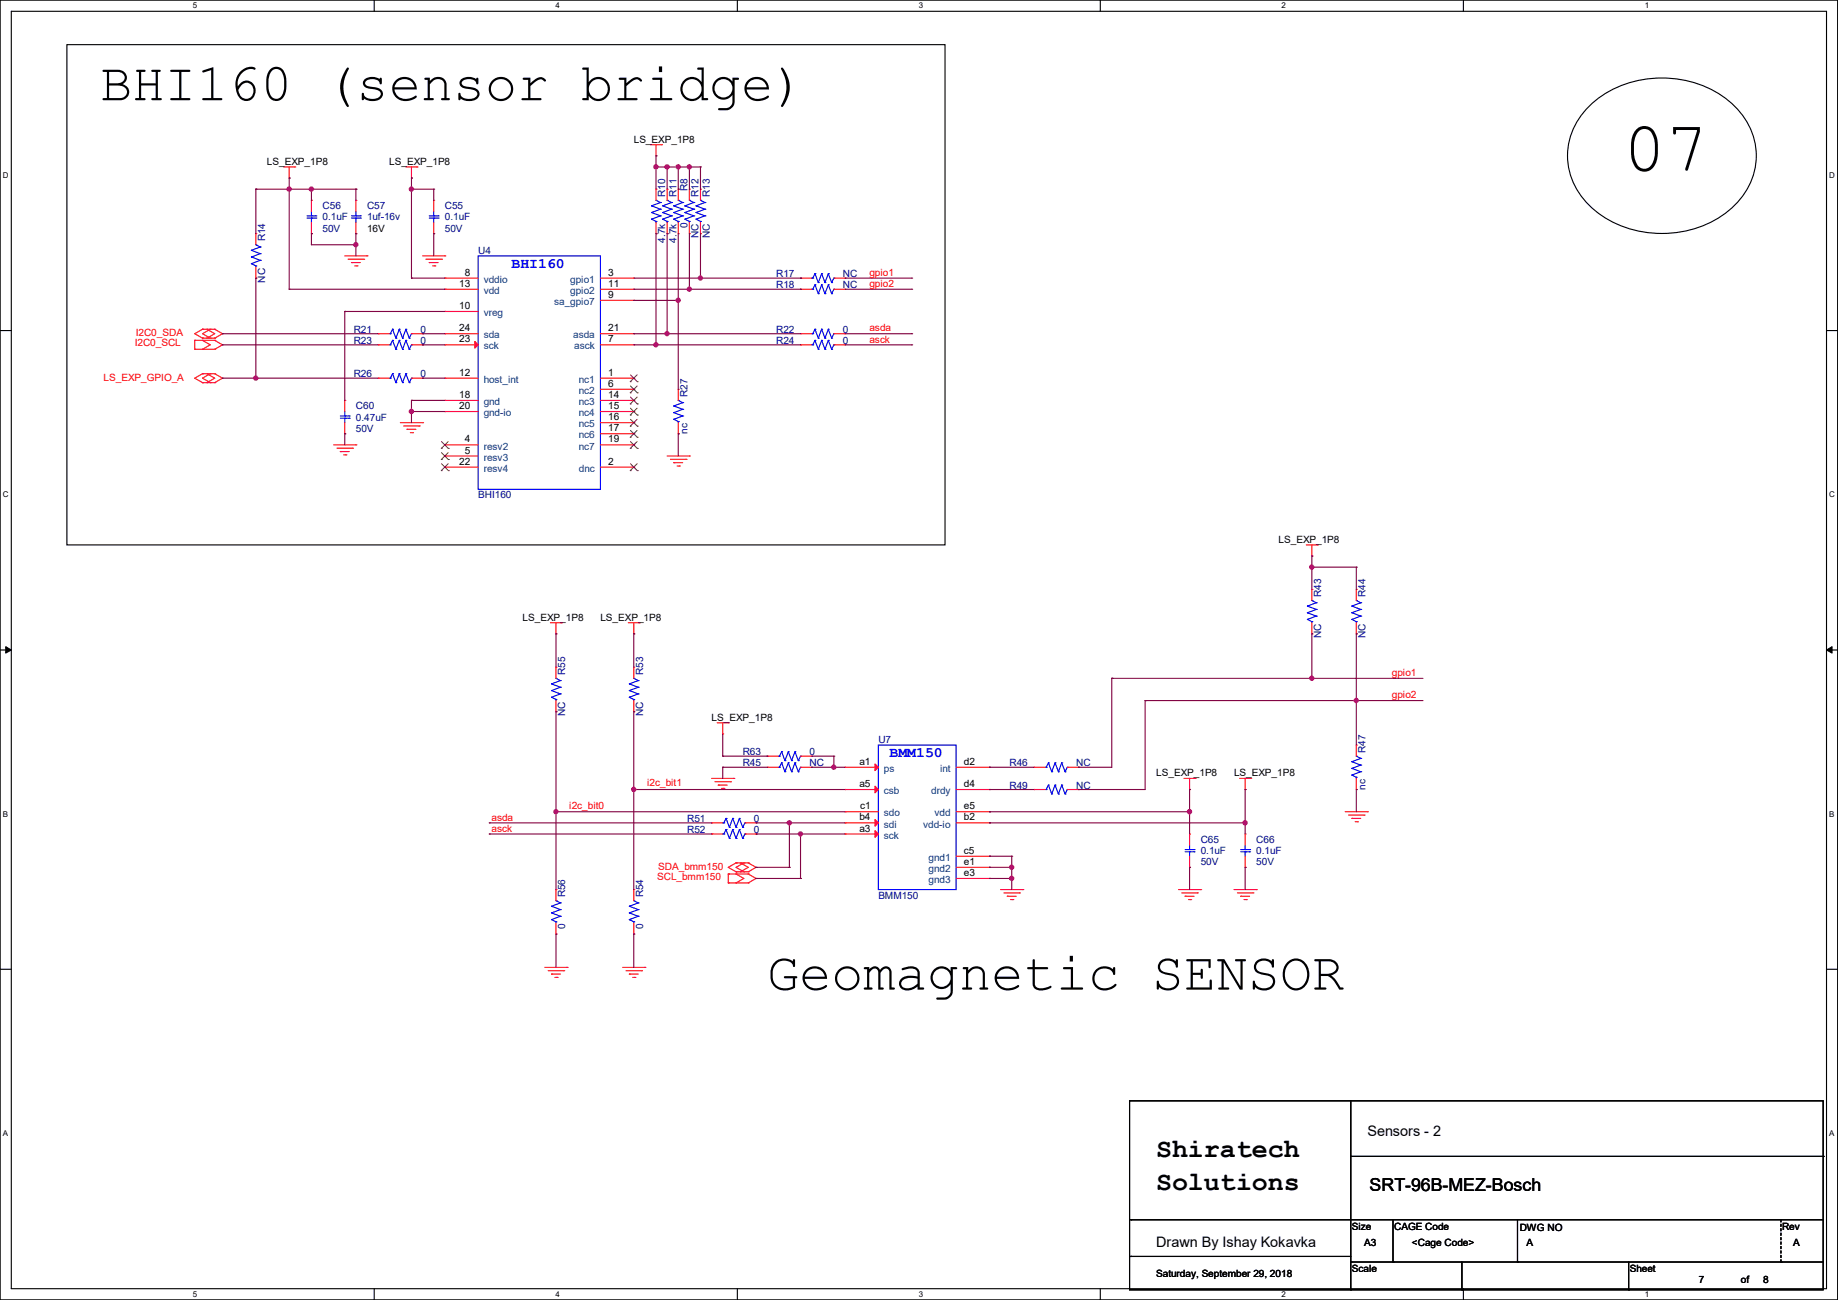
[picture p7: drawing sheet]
<svg xmlns="http://www.w3.org/2000/svg" width="420mm" height="297mm" viewBox="0 0 420 297" stroke-linecap="round" stroke-linejoin="round" font-family="sans-serif">
<path d="M0 0h419.9v297h-419.9zM2.6 2.6h414.8v291.8h-414.8z" fill="none" stroke="#000" stroke-width=".25"/>
<g fill="#fff">
<path d="M44 .3h1v2h-1z"/>
<path d="M44 294.7h1v2h-1z"/>
</g>
<path d="M85.5 0v2.6M85.5 294.4v2.6" fill="none" stroke="#000" stroke-width=".25"/>
<g fill="#fff">
<path d="M127 .3h.9v2h-.9z"/>
<path d="M127 294.7h.9v2h-.9z"/>
</g>
<path d="M168.5 0v2.6M168.5 294.4v2.6" fill="none" stroke="#000" stroke-width=".25"/>
<g fill="#fff">
<path d="M209.9 .3h1v2h-1z"/>
<path d="M209.9 294.7h1v2h-1z"/>
</g>
<path d="M251.4 0v2.6M251.4 294.4v2.6" fill="none" stroke="#000" stroke-width=".25"/>
<g fill="#fff">
<path d="M292.9 .3h.9v2h-.9z"/>
<path d="M292.9 294.7h.9v2h-.9z"/>
</g>
<path d="M334.4 0v2.6M334.4 294.4v2.6" fill="none" stroke="#000" stroke-width=".25"/>
<g fill="#fff">
<path d="M375.8 .3h1v2h-1z"/>
<path d="M375.8 294.7h1v2h-1z"/>
<path d="M.7 39h1.2v2h-1.2z"/>
<path d="M418 39h1.3v2h-1.3z"/>
<path d="M.7 112h1.2v2h-1.2z"/>
<path d="M418 112h1.3v2h-1.3z"/>
</g>
<path d="M0 75.5h2.6M417.4 75.5h2.5" fill="none" stroke="#000" stroke-width=".25"/>
<g fill="#fff">
<path d="M.7 185h1.2v1.9h-1.2z"/>
<path d="M418 185h1.2v1.9h-1.2z"/>
</g>
<path d="M0 148.5h2.6M417.4 148.5h2.5" fill="none" stroke="#000" stroke-width=".25"/>
<path d="M1.3 147.7l1.3 .8-1.3 .7zM417.4 148.5l1.2-.8v1.5z" fill="#000" stroke="#000" stroke-width=".23"/>
<g fill="#fff">
<path d="M.7 257.9h1.2v2h-1.2z"/>
<path d="M418 257.9h1.2v2h-1.2z"/>
</g>
<g fill="none" stroke="#000" stroke-width=".25">
<path d="M15.3 10.2h200.6v114.3h-200.6zM363.3 24.1a24.7 24.7 0 0 1 32.9 0 15.5 15.5 0 0 1-1.2 24 24.8 24.8 0 0 1-31.7-1.1 15.4 15.4 0 0 1 0-22.9zM0 221.4h2.6M417.4 221.4h2.5M258.1 251.5h158.5v43.2h-158.5zM308.7 251.5v43.2M258.4 278.7h.1M258.4 278.7h158.2M308.7 264.2h107.9M318.3 278.7v9.6M346.8 278.7v9.6M416.6 264.2h.1"/>
<path d="M258.4 287.1h.1M258.4 287.1h50.3M308.7 288.3h.1M308.7 294.7h.1M308.7 288.3h107.9M318.3 288.3h.1M334.1 294.7h.1M334.1 288.3v6.4M346.8 288.3h.1M372.2 294.7h.1M372.2 288.3v6.4"/>
</g>
<g fill="none" stroke="#f00" stroke-width=".25">
<path d="M64.8 38.1h2.6M66.1 38.1v2.6M67.4 38.1h.1M92.8 38.1h2.5M94 38.1v2.6M95.3 38.1h.1M148.6 33.1h2.6M149.9 35.6h.1M149.9 33.1v2.5M151.2 33.1h.1M58.5 53.4h.1M58.5 53.4v2.5"/>
<path d="M66.1 40.7h.1M71.2 45.8h.1M71.2 53.4h.1M71.2 45.8v2.5M71.2 50.8v2.6M78.8 58.5h5.1M79.5 59.2h3.6M80.3 60h.1M80.3 60h2M81.3 45.8h.1M81.3 53.4h.1M81.3 45.8v2.5"/>
<path d="M81.3 50.8v2.6M83.1 59.2h.1M83.9 58.5h.1M94 40.7h.1M96.6 58.5h5M97.3 59.2h3.6M98.1 60h.1M98.1 60h2M99.1 45.8h.1M99.1 53.4h.1M99.1 45.8v2.5M99.1 50.8v2.6"/>
<path d="M100.9 59.2h.1M101.6 58.5h.1M149.9 43.2h.1M149.9 53.4h.1M149.9 43.2v2.6M149.9 50.8v2.6M152.4 43.2h.1M152.4 53.4h.1M152.4 43.2v2.6M152.4 50.8v2.6M155 43.2h.1M155 53.4h.1"/>
<path d="M155 43.2v2.6M155 50.8v2.6M157.5 43.2h.1M157.5 53.4h.1M157.5 43.2v2.6M157.5 50.8v2.6M160.1 43.2h.1M160.1 53.4h.1M160.1 43.2v2.6M160.1 50.8v2.6M44.5 77.8h.1M44.5 79.8h.1"/>
<path d="M44.5 77.8v2M44.5 77.8h4.6M44.5 79.8h4.6M46.3 75.2h.1M46.3 77.3h.1M46.3 77.8h.1M46.3 79.8h.1M46.3 75.2h2.8M46.3 77.3h2.8M46.3 75.2l-1.8 1 1.8 1.1M46.3 77.8l1.7 1-1.7 1M47.3 75.2h.1"/>
<path d="M47.3 77.3h.1M47.3 75.2l1.8 1-1.8 1.1M48 75.2h.1M48 77.3h.1M48 75.2l-1.7 1 1.7 1.1M49.1 75.2h.1M49.1 77.3h.1M49.1 77.8h.1M49.1 79.8h.1M49.1 75.2l1.7 1-1.7 1.1M49.1 77.8l1.7 1-1.7 1M58.5 63.5h.1"/>
<path d="M58.5 61v2.5M81.1 60.7h.5M81.6 60.7h.1M86.4 76.2h.1M86.4 78.8h.1M86.4 76.2h2.5M86.4 78.8h2.5M94 76.2h2.6M94 78.8h2.6M96.6 76.2h.1M96.6 78.8h.1M98.8 60.7h.6"/>
<path d="M99.4 60.7h.1M101.6 63.5h.1M101.6 71.2h.1M101.6 66.1h.1M101.6 78.8h.1M101.6 76.2h.1M101.6 63.5h7.7M101.6 76.2h7.7M101.6 78.8h7.7M101.6 66.1h7.7M101.6 71.2h7.7M137.2 63.5h7.6"/>
<path d="M137.2 76.2h7.6M137.2 78.8h7.6M137.2 66.1h7.6M137.2 68.6h7.6M144.8 63.5h.1M144.8 78.8h.1M144.8 68.6h.1M144.8 66.1h.1M144.8 76.2h.1M182.9 63.5h.1M182.9 78.8h.1M182.9 66.1h.1"/>
<path d="M182.9 76.2h.1M182.9 63.5h2.6M182.9 76.2h2.6M182.9 78.8h2.6M182.9 66.1h2.6M190.5 63.5h2.6M190.5 76.2h2.6M190.5 78.8h2.6M190.5 66.1h2.6M193.1 63.5h.1M193.1 78.8h.1M193.1 66.1h.1"/>
<path d="M193.1 76.2h.1M46.3 85.4h.1M46.3 87.4h.1M46.3 85.4h2.8M46.3 87.4h2.8M46.3 85.4l-1.8 1 1.8 1M47.3 85.4h.1M47.3 87.4h.1M47.3 85.4l1.8 1-1.8 1M48 85.4h.1M48 87.4h.1M48 85.4l-1.7 1 1.7 1"/>
<path d="M49.1 85.4h.1M49.1 87.4h.1M49.1 85.4l1.7 1-1.7 1M78.8 91.5h.1M78.8 99.1h.1M78.8 91.5v2.5M78.8 96.6v2.5M86.4 86.4h.1M86.4 86.4h2.5M91.5 96.6h5.1M92.2 97.3h3.6M93 98.1h.1"/>
<path d="M93 98.1h2M93.8 98.8h.5M94 86.4h2.6M94.3 98.8h.1M95.8 97.3h.1M96.6 96.6h.1M96.6 86.4h.1M101.6 86.4h.1M101.6 91.5h.1M101.6 94h.1M101.6 86.4h7.7M101.6 91.5h7.7"/>
<path d="M101.6 94h7.7M137.2 96.6h7.6M137.2 86.4h7.6M137.2 88.9h7.6M137.2 91.5h7.6M137.2 94h7.6M137.2 99.1h7.6M144.8 86.4h.1M144.8 88.9h.1M144.8 91.5h.1M144.8 94h.1M144.8 96.6h.1"/>
<path d="M144.8 99.1h.1M155 88.9h.1M155 99.1h.1M155 88.9v2.6M155 96.6v2.5M76.2 101.6h5.1M77 102.4h3.6M77.8 103.2h.1M77.8 103.2h2M78.5 103.9h.5M79 103.9h.1M80.6 102.4h.1"/>
<path d="M81.3 101.6h.1M101.6 101.6h.1M101.6 104.2h.1M101.6 106.7h.1M101.6 101.6h7.7M101.6 104.2h7.7M101.6 106.7h7.7M137.2 101.6h7.6M137.2 106.7h7.6M144.8 106.7h.1M144.8 101.6h.1M152.4 104.2h5.1"/>
<path d="M153.2 104.9h3.6M154 105.7h.1M154 105.7h2M154.7 106.5h.5M155.2 106.5h.1M156.8 104.9h.1M157.5 104.2h.1M298.5 124.5h2.5M299.8 127h.1M299.8 134.7h.1M299.8 124.5v2.5M299.8 134.7v2.5"/>
<path d="M301 124.5h.1M309.9 134.7h.1M309.9 134.7v2.5M125.8 142.3h2.5M127 144.8h.1M127 152.4h.1M127 142.3v2.5M127 152.4v2.6M128.3 142.3h.1M143.6 142.3h2.5M144.8 144.8h.1M144.8 152.4h.1"/>
<path d="M144.8 142.3v2.5M144.8 152.4v2.6M146.1 142.3h.1M299.8 144.8h.1M299.8 142.3v2.5M309.9 144.8h.1M309.9 142.3v2.5M127 162.6h.1M127 160.1v2.5M144.8 162.6h.1M144.8 160.1v2.5M162.6 177.8h5.1"/>
<path d="M163.4 178.6h3.5M163.9 165.1h2.5M164.1 179.4h.1M164.1 179.4h2.1M165.1 167.7h.1M165.1 165.1v2.6M166.4 165.1h.1M166.9 178.6h.1M167.7 177.8h.1M175.3 172.8h.1M175.3 175.3h.1M175.3 175.3h2.5"/>
<path d="M175.3 172.8h2.5M182.9 175.3h2.6M182.9 172.8h2.6M185.5 172.8h.1M185.5 175.3h.1M193.1 175.3h.1M193.1 175.3h7.6M218.5 175.3h7.6M226.1 175.3h.1M236.3 175.3h.1M236.3 175.3h2.5M243.9 175.3h2.5"/>
<path d="M246.4 175.3h.1M270.6 177.8h2.5M271.8 177.8v2.6M273.1 177.8h.1M283.3 177.8h2.5M284.5 177.8v2.6M285.8 177.8h.1M309.9 170.2h.1M309.9 170.2v2.6M309.9 177.8v2.6M162.6 190.5h.1M162.6 188h.1"/>
<path d="M162.6 188h2.5M162.6 190.5h2.5M164.9 180.1h.5M165.4 180.1h.1M166.4 199.7h.1M166.4 199.7v2M166.4 199.7h4.6M168.2 197.1h.1M168.2 199.2h.1M168.2 199.7h.1M168.2 197.1h2.8M168.2 199.2h2.8"/>
<path d="M168.2 197.1l-1.8 1.1 1.8 1M168.2 199.7l1.8 1-1.8 1M169.2 197.1h.1M169.2 199.2h.1M169.2 197.1l1.8 1.1-1.8 1M170 197.1h.1M170 199.2h.1M170 197.1l-1.8 1.1 1.8 1M170.2 188h2.6M170.2 190.5h2.6M171 197.1h.1M171 199.2h.1"/>
<path d="M171 199.7h.1M171 197.1l1.8 1.1-1.8 1M171 199.7l1.8 1-1.8 1M172.8 190.5h.1M172.8 188h.1M193.1 180.4h.1M193.1 185.5h.1M193.1 188h.1M193.1 190.5h.1M193.1 185.5h7.6M193.1 180.4h7.6M193.1 188h7.6"/>
<path d="M193.1 190.5h7.6M218.5 185.5h7.6M218.5 195.6h7.6M218.5 198.2h7.6M218.5 180.4h7.6M218.5 188h7.6M226.1 195.6h.1M226.1 198.2h.1M226.1 180.4h.1M226.1 185.5h.1M226.1 188h.1M236.3 180.4h.1"/>
<path d="M236.3 180.4h2.5M243.9 180.4h2.5M246.4 180.4h.1M271.8 180.4h.1M271.8 190.5h.1M271.8 198.2h.1M271.8 190.5v2.6M271.8 195.6v2.6M284.5 180.4h.1M284.5 190.5h.1M284.5 198.2h.1M284.5 190.5v2.6"/>
<path d="M284.5 195.6v2.6M307.4 185.5h5.1M308.1 186.2h3.6M308.9 187h.1M308.9 187h2M309.7 187.7h.5M309.9 180.4h.1M310.2 187.7h.1M311.7 186.2h.1M312.5 185.5h.1M127 203.2h.1M127 213.4h.1"/>
<path d="M127 203.2v2.6M127 210.9v2.5M144.8 203.2h.1M144.8 213.4h.1M144.8 203.2v2.6M144.8 210.9v2.5M166.4 201.7h.1M166.4 201.7h4.6M168.2 201.7h.1M171 201.7h.1M218.5 200.7h7.6M226.1 200.7h.1"/>
<path d="M228.6 203.2h5.1M229.4 204h3.6M230.2 204.8h.1M230.2 204.8h2M230.9 205.5h.5M231.4 205.5h.1M233 204h.1M233.7 203.2h.1M269.3 203.2h5.1M270 204h3.6M270.8 204.8h.1M270.8 204.8h2"/>
<path d="M271.6 205.5h.5M272.1 205.5h.1M273.6 204h.1M274.4 203.2h.1M282 203.2h5.1M282.7 204h3.6M283.5 204.8h.1M283.5 204.8h2M284.3 205.5h.5M284.8 205.5h.1M286.3 204h.1M287.1 203.2h.1"/>
<path d="M124.5 221h5.1M125.3 221.8h3.5M126 222.5h.1M126 222.5h2.1M126.8 223.3h.5M127.3 223.3h.1M128.8 221.8h.1M129.6 221h.1M142.3 221h5.1M143 221.8h3.6M143.8 222.5h.1M143.8 222.5h2"/>
<path d="M144.6 223.3h.5M145.1 223.3h.1M146.6 221.8h.1M147.4 221h.1"/>
</g>
<path d="M407 278.7v9.6M407 288.3h.1" fill="none" stroke="#000" stroke-width=".25" stroke-dasharray=".5"/>
<g fill="none" stroke="#00f" stroke-width=".25">
<path d="M57.4 58.7h.1M57.4 57.2h.1M57.4 58.7l2.1 .8M57.4 57.2l2.1 .8M58.5 55.9h.1M58.5 55.9l1 .5M59.5 59.5h.1M59.5 58h.1M59.5 56.4h.1M59.5 59.5l-2.1 .7M59.5 58l-2.1 .7M59.5 56.4l-2.1 .8"/>
<path d="M70.1 49.3h2.1M70.1 49.8h2.1M71.2 49.3h.1M71.2 49.8h.1M71.2 48.3v1M71.2 49.8v1M72.2 49.3h.1M72.2 49.8h.1M80.3 49.3h2M80.3 49.8h2M81.3 49.3h.1M81.3 49.8h.1"/>
<path d="M81.3 48.3v1M81.3 49.8v1M82.3 49.3h.1M82.3 49.8h.1M98.1 49.3h2M98.1 49.8h2M99.1 49.3h.1M99.1 49.8h.1M99.1 48.3v1M99.1 49.8v1M100.1 49.3h.1M100.1 49.8h.1"/>
<path d="M109.3 58.5h27.9v53.3h-27.9zM148.9 50.1h.1M148.9 48.6h.1M148.9 47h.1M148.9 50.1l1 .5M148.9 48.6l2 .7M148.9 47l2 .8M149.9 45.8h.1M149.9 50.6h.1M149.9 45.8l1 .5M149.9 50.6v.2M150.9 49.3h.1"/>
<path d="M150.9 47.8h.1M150.9 46.3h.1M150.9 49.3l-2 .8M150.9 47.8l-2 .8M150.9 46.3l-2 .7M151.4 50.1h.1M151.4 48.6h.1M151.4 47h.1M151.4 50.1l1 .5M151.4 48.6l2.1 .7M151.4 47l2.1 .8M152.4 45.8h.1"/>
<path d="M152.4 50.6h.1M152.4 45.8l1.1 .5M152.4 50.6v.2M153.5 49.3h.1M153.5 47.8h.1M153.5 46.3h.1M153.5 49.3l-2.1 .8M153.5 47.8l-2.1 .8M153.5 46.3l-2.1 .7M154 50.1h.1M154 48.6h.1M154 47h.1"/>
<path d="M154 50.1l1 .5M154 48.6l2 .7M154 47l2 .8M155 45.8h.1M155 50.6h.1M155 50.6v.2M155 45.8l1 .5M156 49.3h.1M156 47.8h.1M156 46.3h.1M156 49.3l-2 .8M156 47.8l-2 .8"/>
<path d="M156 46.3l-2 .7M156.5 50.1h.1M156.5 48.6h.1M156.5 47h.1M156.5 50.1l1 .5M156.5 48.6l2 .7M156.5 47l2 .8M157.5 45.8h.1M157.5 50.6h.1M157.5 45.8l1 .5M157.5 50.6v.2M158.5 49.3h.1"/>
<path d="M158.5 47.8h.1M158.5 46.3h.1M158.5 49.3l-2 .8M158.5 47.8l-2 .8M158.5 46.3l-2 .7M159 50.1h.1M159 48.6h.1M159 47h.1M159 50.1l1.1 .5M159 48.6l2.1 .7M159 47l2.1 .8M160.1 45.8h.1"/>
<path d="M160.1 50.6h.1M160.1 45.8l1 .5M160.1 50.6v.2M161.1 49.3h.1M161.1 47.8h.1M161.1 46.3h.1M161.1 49.3l-2.1 .8M161.1 47.8l-2.1 .8M161.1 46.3l-2.1 .7M57.4 60.2h.1M57.4 60.2l1.1 .5M58.5 60.7h.1"/>
<path d="M58.5 60.7v.3M88.9 76.2h.3M88.9 78.8h.3M89.2 76.2h.1M89.2 78.8h.1M89.7 75.2h.1M89.7 77.8h.1M89.7 75.2l-.5 1M89.7 75.2l.8 2.1M89.7 77.8l-.5 1M89.7 77.8l.8 2M90.5 77.3h.1"/>
<path d="M90.5 79.8h.1M91.2 75.2h.1M91.2 77.8h.1M91.2 75.2l-.7 2.1M91.2 75.2l.8 2.1M91.2 77.8l-.7 2M91.2 77.8l.8 2M92 77.3h.1M92 79.8h.1M92.8 75.2h.1M92.8 77.8h.1M92.8 75.2l-.8 2.1"/>
<path d="M92.8 75.2l.7 2.1M92.8 77.8l-.8 2M92.8 77.8l.7 2M93.5 77.3h.1M93.5 79.8h.1M94 76.2h.1M94 78.8h.1M94 76.2l-.5 1.1M94 78.8l-.5 1M185.5 63.5h.2M185.5 76.2h.2M185.5 78.8h.2"/>
<path d="M185.5 66.1h.2M185.7 63.5h.1M185.7 78.8h.1M185.7 66.1h.1M185.7 76.2h.1M186.2 62.5h.1M186.2 77.8h.1M186.2 65.1h.1M186.2 75.2h.1M186.2 62.5l-.5 1M186.2 62.5l.8 2.1M186.2 77.8l-.5 1"/>
<path d="M186.2 77.8l.8 2M186.2 65.1l-.5 1M186.2 65.1l.8 2M186.2 75.2l-.5 1M186.2 75.2l.8 2.1M187 64.6h.1M187 79.8h.1M187 67.1h.1M187 77.3h.1M187.7 62.5h.1M187.7 77.8h.1M187.7 65.1h.1"/>
<path d="M187.7 75.2h.1M187.7 62.5l-.7 2.1M187.7 62.5l.8 2.1M187.7 77.8l-.7 2M187.7 77.8l.8 2M187.7 65.1l-.7 2M187.7 65.1l.8 2M187.7 75.2l-.7 2.1M187.7 75.2l.8 2.1M188.5 64.6h.1M188.5 79.8h.1M188.5 67.1h.1"/>
<path d="M188.5 77.3h.1M189.3 62.5h.1M189.3 77.8h.1M189.3 65.1h.1M189.3 75.2h.1M189.3 62.5l-.8 2.1M189.3 62.5l.7 2.1M189.3 77.8l-.8 2M189.3 77.8l.7 2M189.3 65.1l-.8 2M189.3 65.1l.7 2M189.3 75.2l-.8 2.1"/>
<path d="M189.3 75.2l.7 2.1M190 64.6h.1M190 79.8h.1M190 67.1h.1M190 77.3h.1M190.5 63.5h.1M190.5 78.8h.1M190.5 66.1h.1M190.5 76.2h.1M190.5 63.5l-.5 1.1M190.5 78.8l-.5 1M190.5 66.1l-.5 1"/>
<path d="M190.5 76.2l-.5 1.1M77.8 95h2M77.8 95.5h2M78.8 95h.1M78.8 95.5h.1M78.8 94v1M78.8 95.5v1.1M79.8 95h.1M79.8 95.5h.1M88.9 86.4h.3M89.2 86.4h.1M89.7 85.4h.1"/>
<path d="M89.7 85.4l-.5 1M89.7 85.4l.8 2M90.5 87.4h.1M91.2 85.4h.1M91.2 85.4l-.7 2M91.2 85.4l.8 2M92 87.4h.1M92.8 85.4h.1M92.8 85.4l-.8 2M92.8 85.4l.7 2M93.5 87.4h.1M94 86.4h.1"/>
<path d="M94 86.4l-.5 1M154 95.8h.1M154 94.3h.1M154 92.8h.1M154 95.8l1 .5M154 94.3l2 .7M154 92.8l2 .7M155 91.5h.1M155 96.3h.1M155 91.5l1 .5M155 96.3v.3M156 95h.1"/>
<path d="M156 93.5h.1M156 92h.1M156 95l-2 .8M156 93.5l-2 .8M156 92l-2 .8M298.7 140h.1M298.7 138.5h.1M298.7 140l2.1 .8M298.7 138.5l2.1 .7M299.8 137.2h.1M299.8 137.2l1 .5M300.8 139.2h.1"/>
<path d="M300.8 137.7h.1M300.8 139.2l-2.1 .8M300.8 137.7l-2.1 .8M308.9 140h.1M308.9 138.5h.1M308.9 140l2 .8M308.9 138.5l2 .7M309.9 137.2h.1M309.9 137.2l1 .5M310.9 139.2h.1M310.9 137.7h.1M310.9 139.2l-2 .8"/>
<path d="M310.9 137.7l-2 .8M126 159.3h.1M126 157.8h.1M126 156.3h.1M126 159.3l1 .5M126 157.8l2.1 .7M126 156.3l2.1 .7M127 155h.1M127 159.8h.1M127 159.8v.3M127 155l1.1 .5M128.1 158.5h.1"/>
<path d="M128.1 157h.1M128.1 155.5h.1M128.1 158.5l-2.1 .8M128.1 157l-2.1 .8M128.1 155.5l-2.1 .8M143.8 159.3h.1M143.8 157.8h.1M143.8 156.3h.1M143.8 159.3l1 .5M143.8 157.8l2 .7M143.8 156.3l2 .7M144.8 155h.1"/>
<path d="M144.8 159.8h.1M144.8 159.8v.3M144.8 155l1 .5M145.8 158.5h.1M145.8 157h.1M145.8 155.5h.1M145.8 158.5l-2 .8M145.8 157l-2 .8M145.8 155.5l-2 .8M298.7 141.5h.1M298.7 141.5l1.1 .5M299.8 142h.1"/>
<path d="M299.8 142v.3M300.8 140.8h.1M300.8 140.8l-2.1 .7M308.9 141.5h.1M308.9 141.5l1 .5M309.9 142h.1M309.9 142v.3M310.9 140.8h.1M310.9 140.8l-2 .7M177.8 172.8h.3M177.8 175.3h.3M178.1 172.8h.1"/>
<path d="M178.1 175.3h.1M178.6 171.7h.1M178.6 174.3h.1M178.6 171.7l-.5 1.1M178.6 171.7l.8 2.1M178.6 174.3l-.5 1M178.6 174.3l.8 2M179.4 173.8h.1M179.4 176.3h.1M180.1 171.7h.1M180.1 174.3h.1M180.1 171.7l-.7 2.1"/>
<path d="M180.1 171.7l.8 2.1M180.1 174.3l-.7 2M180.1 174.3l.8 2M180.9 173.8h.1M180.9 176.3h.1M181.7 171.7h.1M181.7 174.3h.1M181.7 171.7l-.8 2.1M181.7 171.7l.7 2.1M181.7 174.3l-.8 2M181.7 174.3l.7 2M182.4 173.8h.1"/>
<path d="M182.4 176.3h.1M182.9 172.8h.1M182.9 175.3h.1M182.9 172.8l-.5 1M182.9 175.3l-.5 1M200.7 170.2h17.8v33h-17.8zM238.8 175.3h.3M239.1 175.3h.1M239.6 179.4h.1M239.6 174.3h.1M239.6 179.4l-.5 1M239.6 179.4l.7 2"/>
<path d="M239.6 174.3l-.5 1M239.6 174.3l.7 2M240.3 176.3h.1M241.1 179.4h.1M241.1 174.3h.1M241.1 179.4l-.8 2M241.1 179.4l.8 2M241.1 174.3l-.8 2M241.1 174.3l.8 2M241.9 176.3h.1M242.6 179.4h.1M242.6 174.3h.1"/>
<path d="M242.6 179.4l-.7 2M242.6 179.4l.8 2M242.6 174.3l-.7 2M242.6 174.3l.8 2M243.4 176.3h.1M243.9 175.3h.1M243.9 175.3l-.5 1M308.9 177.1h.1M308.9 175.6h.1M308.9 174h.1M308.9 177.1l1 .5M308.9 175.6l2 .7"/>
<path d="M308.9 174l2 .8M309.9 172.8h.1M309.9 177.6h.1M309.9 172.8l1 .5M309.9 177.6v.2M310.9 176.3h.1M310.9 174.8h.1M310.9 173.3h.1M310.9 176.3l-2 .8M310.9 174.8l-2 .8M310.9 173.3l-2 .7M165.1 190.5h.3"/>
<path d="M165.1 188h.3M165.4 190.5h.1M165.4 188h.1M165.9 189.5h.1M165.9 187h.1M165.9 189.5l-.5 1M165.9 189.5l.8 2.1M165.9 187l-.5 1M165.9 187l.8 2M166.7 191.6h.1M166.7 189h.1M167.4 189.5h.1"/>
<path d="M167.4 187h.1M167.4 189.5l-.7 2.1M167.4 189.5l.8 2.1M167.4 187l-.7 2M167.4 187l.8 2M168.2 191.6h.1M168.2 189h.1M169 189.5h.1M169 187h.1M169 189.5l-.8 2.1M169 189.5l.7 2.1M169 187l-.8 2"/>
<path d="M169 187l.7 2M169.7 191.6h.1M169.7 189h.1M170.2 190.5h.1M170.2 188h.1M170.2 190.5l-.5 1.1M170.2 188l-.5 1M238.8 180.4h.3M239.1 180.4h.1M240.3 181.4h.1M241.9 181.4h.1M243.4 181.4h.1"/>
<path d="M243.9 180.4h.1M243.9 180.4l-.5 1M270.8 194.1h2M270.8 194.6h2M271.8 194.1h.1M271.8 194.6h.1M271.8 193.1v1M271.8 194.6v1M272.8 194.1h.1M272.8 194.6h.1M283.5 194.1h2M283.5 194.6h2"/>
<path d="M284.5 194.1h.1M284.5 194.6h.1M284.5 193.1v1M284.5 194.6v1M285.5 194.1h.1M285.5 194.6h.1M126 210.1h.1M126 208.6h.1M126 207.1h.1M126 210.1l1 .5M126 208.6l2.1 .7M126 207.1l2.1 .7"/>
<path d="M127 205.8h.1M127 210.6h.1M127 205.8l1.1 .5M127 210.6v.3M128.1 209.3h.1M128.1 207.8h.1M128.1 206.3h.1M128.1 209.3l-2.1 .8M128.1 207.8l-2.1 .8M128.1 206.3l-2.1 .8M143.8 210.1h.1M143.8 208.6h.1"/>
<path d="M143.8 207.1h.1M143.8 210.1l1 .5M143.8 208.6l2 .7M143.8 207.1l2 .7M144.8 205.8h.1M144.8 210.6h.1M144.8 205.8l1 .5M144.8 210.6v.3M145.8 209.3h.1M145.8 207.8h.1M145.8 206.3h.1M145.8 209.3l-2 .8"/>
<path d="M145.8 207.8l-2 .8M145.8 206.3l-2 .8"/>
</g>
<g fill="#f00" stroke="#f00" stroke-width=".25">
<path d="M199.9 174.5l.8 .8-.8 .8z"/>
<path d="M199.9 179.6l.8 .8-.8 .7z"/>
<path d="M199.9 187.2l.8 .8-.8 .8z"/>
<path d="M199.9 189.8l.8 .7-.8 .8z"/>
<path d="M108.5 78l.8 .8-.8 .7z"/>
</g>
<g fill="none" stroke="#804000" stroke-width=".23">
<path d="M144 87.2h.1M144 89.7h.1M144 92.3h.1M144 94.8h.1M144 97.4h.1M144 99.9h.1M144.1 85.6l1.5 1.6M144.1 88.2l1.5 1.5M144.1 90.7l1.5 1.6M144.1 93.3l1.5 1.5M144.1 95.8l1.5 1.6M144.1 98.3l1.5 1.6"/>
<path d="M145.6 85.6l-1.6 1.6M145.6 88.2l-1.6 1.5M145.6 90.7l-1.6 1.6M145.6 93.3l-1.6 1.5M145.6 95.8l-1.6 1.6M145.6 98.3l-1.6 1.6M145.6 87.2h.1M145.6 89.7h.1M145.6 92.3h.1M145.6 94.8h.1M145.6 97.4h.1M145.6 99.9h.1"/>
<path d="M100.8 102.4h.1M100.8 105h.1M100.8 107.5h.1M100.9 100.9l1.5 1.5M100.9 103.4l1.5 1.6M100.9 106l1.5 1.5M102.4 100.9l-1.6 1.5M102.4 103.4l-1.6 1.6M102.4 106l-1.6 1.5M102.4 102.4h.1M102.4 105h.1M102.4 107.5h.1"/>
<path d="M144 107.5h.1M144 102.4h.1M144.1 106l1.5 1.5M144.1 100.9l1.5 1.5M145.6 106l-1.6 1.5M145.6 100.9l-1.6 1.5M145.6 107.5h.1M145.6 102.4h.1"/>
</g>
<g fill="none" stroke="#800040" stroke-width=".25">
<path d="M149.9 38.1h.1M149.9 35.6h.1M149.9 35.6v7.6M149.9 38.1h10.2M152.4 38.1h.1M152.4 38.1v5.1M155 38.1h.1M155 38.1v5.1M157.5 38.1h.1M157.5 38.1v5.1M160.1 38.1h.1M160.1 38.1v5.1"/>
<path d="M58.5 43.2h.1M58.5 43.2h22.8M58.5 43.2v10.2M66.1 43.2h.1M66.1 40.7h.1M66.1 40.7v25.4M71.2 43.2h.1M71.2 53.4h.1M71.2 43.2v2.6M71.2 53.4v2.5h10.1M81.3 43.2h.1M81.3 55.9h.1"/>
<path d="M81.3 53.4h.1M81.3 43.2v2.6M81.3 53.4v5.1M94 43.2h.1M94 40.7h.1M94 40.7v22.8M94 43.2h5.1M99.1 43.2h.1M99.1 53.4h.1M99.1 43.2v2.6M99.1 53.4v5.1M149.9 53.4h.1"/>
<path d="M149.9 53.4v25.4M152.4 53.4h.1M152.4 53.4v22.8M155 43.2h.1M155 53.4v35.5M157.5 53.4v12.7M160.1 53.4v10.1M50.8 76.2h.1M50.8 78.8h.1M50.8 76.2h35.6M50.8 78.8h35.6M58.5 63.5h.1"/>
<path d="M58.5 63.5v22.9M66.1 66.1h.1M66.1 66.1h35.5M78.8 71.2h.1M78.8 71.2v20.3M78.8 71.2h22.8M94 63.5h.1M94 63.5h7.6M96.6 78.8h.1M96.6 76.2h.1M96.6 76.2h5M96.6 78.8h5"/>
<path d="M144.8 76.2h.1M144.8 63.5h38.1M144.8 66.1h38.1M144.8 76.2h38.1M144.8 78.8h38.1M144.8 68.6h10.2M149.9 78.8h.1M152.4 76.2h.1M155 68.6h.1M157.5 66.1h.1M160.1 63.5h.1M182.9 66.1h.1"/>
<path d="M182.9 63.5h.1M193.1 63.5h15.2M193.1 66.1h15.2M193.1 76.2h15.2M193.1 78.8h15.2M208.3 78.8h.1M208.3 76.2h.1M208.3 66.1h.1M208.3 63.5h.1M50.8 86.4h.1M50.8 86.4h35.6M58.5 86.4h.1"/>
<path d="M78.8 99.1h.1M78.8 99.1v2.5M94 94h.1M94 91.5h.1M94 91.5v5.1M94 91.5h7.6M94 94h7.6M96.6 86.4h.1M96.6 86.4h5M155 99.1h.1M155 99.1v5.1M299.8 127h.1"/>
<path d="M299.8 129.6h.1M299.8 127v7.7M299.8 129.6h10.1M309.9 129.6h.1M309.9 129.6v5.1M127 144.8h.1M127 144.8v7.6M144.8 144.8h.1M144.8 144.8v7.6M254 155h.1M254 155h71.2M254 155v20.3h-7.6"/>
<path d="M299.8 155h.1M299.8 144.8h.1M299.8 144.8v10.2M309.9 144.8h.1M309.9 144.8v25.4M127 162.6h.1M127 162.6v40.6M144.8 162.6h.1M144.8 162.6v40.6M165.1 175.3h.1M165.1 172.8h.1M165.1 175.3h10.2"/>
<path d="M165.1 167.7v5.1M165.1 175.3v2.5M165.1 172.8h10.2M175.3 172.8h.1M185.5 175.3h.1M185.5 175.3h7.6M185.5 172.8h5M190.5 175.3h.1M190.5 172.8h.1M190.5 172.8v2.5M226.1 175.3h.1M226.1 175.3h10.2"/>
<path d="M246.4 175.3h.1M261.7 160.1h.1M261.7 160.1h63.5M261.7 160.1v20.3h-15.3M309.9 160.1h.1M111.8 188h.1M111.8 190.5h.1M111.8 188h50.8M111.8 190.5h50.8M127 185.5h.1M127 185.5h66.1M144.8 180.4h.1"/>
<path d="M144.8 180.4h48.3M172.8 188h.1M172.8 198.2h.1M172.8 190.5h.1M172.8 198.2h7.6M172.8 188h20.3M172.8 190.5h20.3M180.4 188h.1M180.4 198.2h.1M180.4 188v10.2M182.9 190.5h.1M182.9 190.5v10.2"/>
<path d="M226.1 195.6h.1M226.1 198.2h.1M226.1 185.5h.1M226.1 188h.1M226.1 180.4h.1M226.1 195.6h5.1M226.1 198.2h5.1M226.1 185.5h45.7M226.1 188h58.4M226.1 180.4h10.2M231.2 195.6h.1M231.2 198.2h.1"/>
<path d="M231.2 195.6v7.6M246.4 180.4h.1M271.8 198.2h.1M271.8 185.5h.1M271.8 180.4h.1M271.8 180.4v10.1M271.8 198.2v5M284.5 188h.1M284.5 198.2h.1M284.5 180.4h.1M284.5 180.4v10.1M284.5 198.2v5"/>
<path d="M309.9 180.4h.1M309.9 180.4v5.1M127 213.4h.1M127 213.4v7.6M144.8 213.4h.1M144.8 213.4v7.6M172.8 200.7h.1M172.8 200.7h10.1M182.9 200.7h.1M226.1 200.7h.1M226.1 200.7h5.1M231.2 200.7h.1"/>
</g>
<g fill="#f0f" stroke="#f0f" stroke-width=".25">
<circle cx="299.7" cy="155" r=".49"/>
<circle cx="309.9" cy="160" r=".49"/>
<circle cx="231.2" cy="200.7" r=".49"/>
<circle cx="271.8" cy="185.4" r=".49"/>
<circle cx="284.5" cy="188" r=".49"/>
<circle cx="144.8" cy="180.4" r=".49"/>
<circle cx="180.4" cy="188" r=".49"/>
<circle cx="182.9" cy="190.5" r=".49"/>
<circle cx="190.5" cy="175.3" r=".49"/>
<circle cx="231.2" cy="198.1" r=".49"/>
<circle cx="299.7" cy="129.6" r=".49"/>
<circle cx="94" cy="94" r=".49"/>
<circle cx="94" cy="43.2" r=".49"/>
<circle cx="66.1" cy="43.2" r=".49"/>
<circle cx="71.1" cy="43.2" r=".49"/>
<circle cx="81.3" cy="55.9" r=".49"/>
<circle cx="58.4" cy="86.4" r=".49"/>
<circle cx="149.9" cy="38.1" r=".49"/>
<circle cx="152.4" cy="38.1" r=".49"/>
<circle cx="152.4" cy="76.2" r=".49"/>
<circle cx="149.9" cy="78.8" r=".49"/>
<circle cx="155" cy="38.1" r=".49"/>
<circle cx="155" cy="68.6" r=".49"/>
<circle cx="157.5" cy="66.1" r=".49"/>
<circle cx="160" cy="63.5" r=".49"/>
<circle cx="157.5" cy="38.1" r=".49"/>
<circle cx="127" cy="185.4" r=".49"/>
</g>
<text font-size="16.3" x="370.9" y="39">07</text>
<g font-size="12.2">
<text x="22.9" y="22.9">BHI160 (sensor bridge)</text>
<text x="175.3" y="226.1">Geomagnetic SENSOR</text>
</g>
<g font-size="6.1">
<text x="264.2" y="264.2">Shiratech</text>
<text x="264.2" y="271.9">Solutions</text>
</g>
<text font-size="4.1" x="313" y="272.2">SRT-96B-MEZ-Bosch</text>
<g font-size="3.3" fill="#00f">
<text x="116.9" y="61.2">BHI160</text>
<text x="203.2" y="172.9">BMM150</text>
</g>
<g font-size="3.3">
<text x="312.5" y="259.5">Sensors - 2</text>
<text x="264.2" y="284.9">Drawn By Ishay Kokavka</text>
</g>
<g font-size="2.3">
<text x="144.8" y="32.6">LS_EXP_1P8</text>
<text x="61" y="37.7">LS_EXP_1P8</text>
<text x="88.9" y="37.7">LS_EXP_1P8</text>
<text x="83.9" y="52.9">16V</text>
<text x="104.9" y="65.5">13</text>
<text x="106.2" y="63">8</text>
<text x="139" y="63">3</text>
<text x="139" y="65.5">11</text>
<text x="104.9" y="70.6">10</text>
<text x="139" y="68.1">9</text>
<text x="104.9" y="75.7">24</text>
<text x="139" y="75.7">21</text>
<text x="104.9" y="78.2">23</text>
<text x="139" y="78.2">7</text>
<text x="104.9" y="85.9">12</text>
<text x="139" y="85.9">1</text>
<text x="139" y="88.4">6</text>
<text x="104.9" y="90.9">18</text>
<text x="104.9" y="93.5">20</text>
<text x="139" y="90.9">14</text>
<text x="139" y="93.5">15</text>
<text x="106.2" y="101.1">4</text>
<text x="139" y="96">16</text>
<text x="139" y="98.6">17</text>
<text x="139" y="101.1">19</text>
<text x="104.9" y="106.2">22</text>
<text x="106.2" y="103.6">5</text>
<text x="139" y="106.2">2</text>
<text x="292.1" y="124">LS_EXP_1P8</text>
<text x="119.4" y="141.8">LS_EXP_1P8</text>
<text x="137.2" y="141.8">LS_EXP_1P8</text>
<text x="162.6" y="164.7">LS_EXP_1P8</text>
<text x="196.4" y="174.8">a1</text>
<text x="196.4" y="179.8">a5</text>
<text x="220.3" y="174.8">d2</text>
<text x="220.3" y="179.8">d4</text>
<text x="264.2" y="177.4">LS_EXP_1P8</text>
<text x="282" y="177.4">LS_EXP_1P8</text>
<text x="196.5" y="184.9">c1</text>
<text x="220.3" y="184.9">e5</text>
<text x="196.4" y="187.5">b4</text>
<text x="196.4" y="190">a3</text>
<text x="220.3" y="187.5">b2</text>
<text x="220.3" y="195.1">c5</text>
<text x="220.3" y="197.6">e1</text>
<text x="220.3" y="200.2">e3</text>
<text x="308.9" y="281">Size</text>
<text x="318.6" y="281">CAGE Code</text>
<text x="347.3" y="281.3">DWG NO</text>
<text x="407.2" y="281">Rev</text>
<text x="311.7" y="284.6">A3</text>
<text x="322.6" y="284.6">&lt;Cage Code&gt;</text>
<text x="348.8" y="284.6">A</text>
<text x="409.8" y="284.6">A</text>
<text x="264.2" y="291.7">Saturday, September 29, 2018</text>
<text x="308.9" y="290.7">Scale</text>
<text x="372.4" y="290.7">Sheet</text>
<text x="388.2" y="293.2">7</text>
<text x="397.8" y="293.2">of</text>
<text x="402.9" y="293.2">8</text>
</g>
<g font-size="2.3" fill="#000080">
<text x="73.7" y="47.8">C56</text>
<text x="83.9" y="47.8">C57</text>
<text x="101.6" y="47.8">C55</text>
<text x="152" y="45" transform="rotate(-90 152 45)">R10</text>
<text x="154.6" y="45" transform="rotate(-90 154.6 45)">R11</text>
<text x="157.1" y="43.7" transform="rotate(-90 157.1 43.7)">R8</text>
<text x="159.6" y="45" transform="rotate(-90 159.6 45)">R12</text>
<text x="162.2" y="45" transform="rotate(-90 162.2 45)">R13</text>
<text x="73.7" y="50.4">0.1uF</text>
<text x="73.7" y="52.9">50V</text>
<text x="83.9" y="50.4">1uf-16v</text>
<text x="101.6" y="50.4">0.1uF</text>
<text x="101.6" y="52.9">50V</text>
<text x="157.1" y="52.1" transform="rotate(-90 157.1 52.1)">0</text>
<text x="60.6" y="55.2" transform="rotate(-90 60.6 55.2)">R14</text>
<text x="109.3" y="58">U4</text>
<text x="152" y="55.4" transform="rotate(-90 152 55.4)">4.7k</text>
<text x="154.6" y="55.4" transform="rotate(-90 154.6 55.4)">4.7k</text>
<text x="159.6" y="54.4" transform="rotate(-90 159.6 54.4)">NC</text>
<text x="162.2" y="54.4" transform="rotate(-90 162.2 54.4)">NC</text>
<text x="60.6" y="64.6" transform="rotate(-90 60.6 64.6)">NC</text>
<text x="177.3" y="63.3">R17</text>
<text x="177.3" y="65.9">R18</text>
<text x="192.6" y="63.3">NC</text>
<text x="192.6" y="65.9">NC</text>
<text x="80.8" y="76">R21</text>
<text x="96.1" y="76">0</text>
<text x="177.3" y="76">R22</text>
<text x="192.6" y="76">0</text>
<text x="80.8" y="78.6">R23</text>
<text x="96.1" y="78.6">0</text>
<text x="177.3" y="78.6">R24</text>
<text x="192.6" y="78.6">0</text>
<text x="80.8" y="86.2">R26</text>
<text x="96.1" y="86.2">0</text>
<text x="81.3" y="93.6">C60</text>
<text x="157.1" y="90.7" transform="rotate(-90 157.1 90.7)">R27</text>
<text x="81.3" y="96.1">0.47uF</text>
<text x="81.3" y="98.6">50V</text>
<text x="157.1" y="99.1" transform="rotate(-90 157.1 99.1)">nc</text>
<text x="109.3" y="113.9">BHI160</text>
<text x="301.9" y="136.4" transform="rotate(-90 301.9 136.4)">R43</text>
<text x="312" y="136.4" transform="rotate(-90 312 136.4)">R44</text>
<text x="301.9" y="145.8" transform="rotate(-90 301.9 145.8)">NC</text>
<text x="312" y="145.8" transform="rotate(-90 312 145.8)">NC</text>
<text x="129.2" y="154.2" transform="rotate(-90 129.2 154.2)">R55</text>
<text x="146.9" y="154.2" transform="rotate(-90 146.9 154.2)">R53</text>
<text x="129.2" y="163.6" transform="rotate(-90 129.2 163.6)">NC</text>
<text x="146.9" y="163.6" transform="rotate(-90 146.9 163.6)">NC</text>
<text x="169.7" y="172.5">R63</text>
<text x="185" y="172.5">0</text>
<text x="200.7" y="169.8">U7</text>
<text x="312" y="172" transform="rotate(-90 312 172)">R47</text>
<text x="169.7" y="175.1">R45</text>
<text x="185" y="175.1">NC</text>
<text x="230.7" y="175.1">R46</text>
<text x="245.9" y="175.1">NC</text>
<text x="230.7" y="180.2">R49</text>
<text x="245.9" y="180.2">NC</text>
<text x="312" y="180.4" transform="rotate(-90 312 180.4)">nc</text>
<text x="157" y="190.3">R52</text>
<text x="157" y="187.8">R51</text>
<text x="172.3" y="190.3">0</text>
<text x="172.3" y="187.8">0</text>
<text x="274.4" y="192.6">C65</text>
<text x="274.4" y="195.2">0.1uF</text>
<text x="274.4" y="197.7">50V</text>
<text x="287.1" y="192.6">C66</text>
<text x="287.1" y="195.2">0.1uF</text>
<text x="287.1" y="197.7">50V</text>
<text x="129.2" y="205" transform="rotate(-90 129.2 205)">R56</text>
<text x="146.9" y="205" transform="rotate(-90 146.9 205)">R54</text>
<text x="200.7" y="205.3">BMM150</text>
<text x="129.2" y="212.1" transform="rotate(-90 129.2 212.1)">0</text>
<text x="146.9" y="212.1" transform="rotate(-90 146.9 212.1)">0</text>
</g>
<g font-size="2.3" fill="#004080">
<text x="110.5" y="64.6">vddio</text>
<text x="130.3" y="64.6">gpio1</text>
<text x="110.5" y="67.1">vdd</text>
<text x="126.6" y="69.7">sa_gpio7</text>
<text x="130.3" y="67.1">gpio2</text>
<text x="110.5" y="72.2">vreg</text>
<text x="110.5" y="77.3">sda</text>
<text x="131" y="77.3">asda</text>
<text x="110.5" y="79.8">sck</text>
<text x="131.2" y="79.8">asck</text>
<text x="110.5" y="87.5">host_int</text>
<text x="132.3" y="87.5">nc1</text>
<text x="110.5" y="92.5">gnd</text>
<text x="110.5" y="95.1">gnd-io</text>
<text x="132.3" y="90">nc2</text>
<text x="132.3" y="92.5">nc3</text>
<text x="132.3" y="95.1">nc4</text>
<text x="132.3" y="97.6">nc5</text>
<text x="132.3" y="100.2">nc6</text>
<text x="110.5" y="102.7">resv2</text>
<text x="110.5" y="105.2">resv3</text>
<text x="110.5" y="107.8">resv4</text>
<text x="132.3" y="107.8">dnc</text>
<text x="132.3" y="102.7">nc7</text>
<text x="202" y="176.4">ps</text>
<text x="214.8" y="176.4">int</text>
<text x="202" y="181.4">csb</text>
<text x="212.8" y="181.4">drdy</text>
<text x="202" y="186.5">sdo</text>
<text x="202" y="189.1">sdi</text>
<text x="202" y="191.6">sck</text>
<text x="210.9" y="189.1">vdd-io</text>
<text x="213.5" y="186.5">vdd</text>
<text x="212.2" y="196.7">gnd1</text>
<text x="212.2" y="199.2">gnd2</text>
<text x="212.2" y="201.8">gnd3</text>
</g>
<g font-size="2.3" fill="#f00">
<text x="198.7" y="65.6">gpio2</text>
<text x="198.7" y="63">gpio1</text>
<text x="31" y="76.8">I2C0_SDA</text>
<text x="198.7" y="75.7">asda</text>
<text x="30.8" y="79.1">I2C0_SCL</text>
<text x="198.7" y="78.3">asck</text>
<text x="23.7" y="87">LS_EXP_GPIO_A</text>
<text x="318.1" y="154.5">gpio1</text>
<text x="318.1" y="159.6">gpio2</text>
<text x="147.9" y="179.7">i2c_bit1</text>
<text x="130.1" y="184.7">i2c_bit0</text>
<text x="112.3" y="187.5">asda</text>
<text x="112.3" y="190">asck</text>
<text x="150.2" y="201">SCL_bmm150</text>
<text x="150.4" y="198.7">SDA_bmm150</text>
</g>
<g font-size="1.8">
<text x="44" y="1.9">5</text>
<text x="127" y="1.9">4</text>
<text x="209.9" y="1.9">3</text>
<text x="292.9" y="1.9">2</text>
<text x="375.8" y="1.9">1</text>
<text x=".7" y="40.6">D</text>
<text x="418" y="40.6">D</text>
<text x=".7" y="113.6">C</text>
<text x="418" y="113.6">C</text>
<text x=".7" y="186.6">B</text>
<text x="418" y="186.6">B</text>
<text x=".7" y="259.5">A</text>
<text x="418" y="259.5">A</text>
<text x="44" y="296.3">5</text>
<text x="127" y="296.3">4</text>
<text x="209.9" y="296.3">3</text>
<text x="292.9" y="296.3">2</text>
<text x="375.8" y="296.3">1</text>
</g>
</svg>
